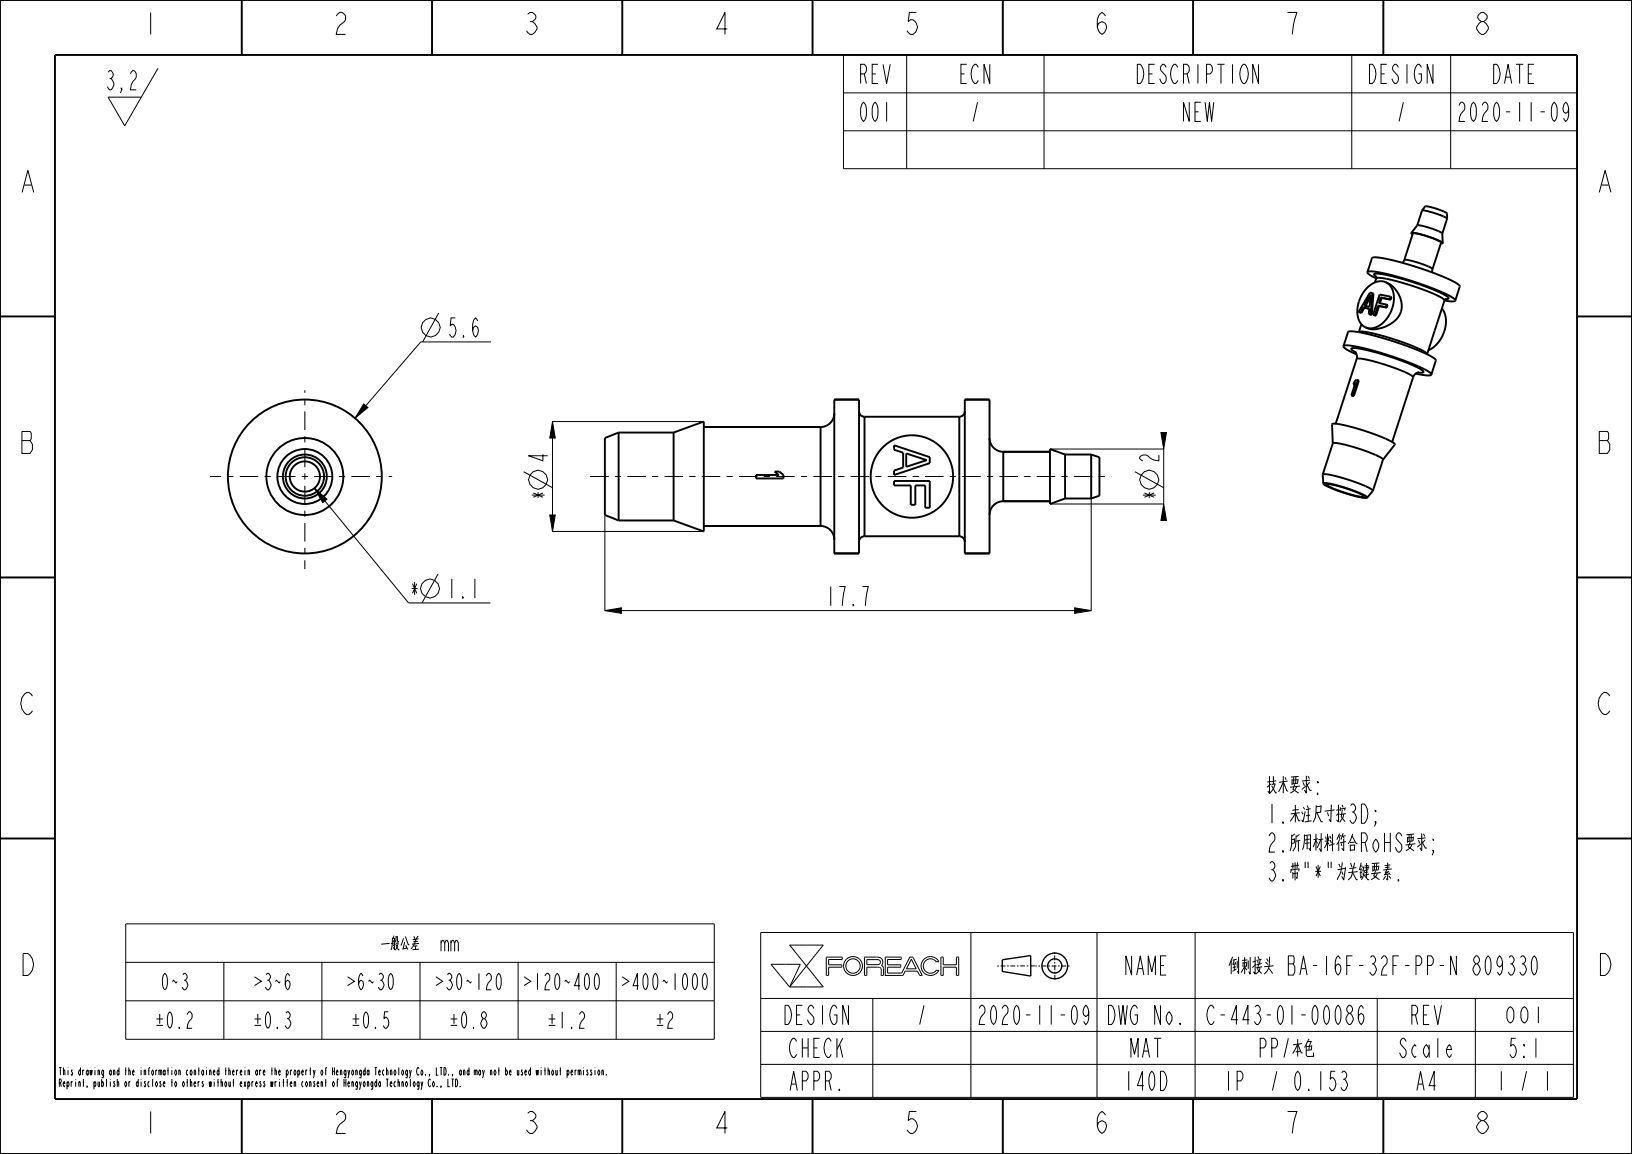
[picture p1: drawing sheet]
<svg xmlns="http://www.w3.org/2000/svg" width="297mm" height="210mm" viewBox="0 0 297 210" stroke-linecap="round" stroke-linejoin="round" font-family="sans-serif">
<g fill="none" stroke="#000" stroke-width=".18">
<path d="M19.7 13.1l.2-.3a.78 .78 0 0 1 .7 .7 .78 .78 0 0 1-.4 .8l.3 .3a1.2 1.2 0 0 1-.3 1.7h-.3l-.4-.5M19.9 14.3h.3M22.2 16.3l-.2-.2h.2v.2l-.3 .6M23.7 13.4l.4-.6h.3a1.25 1.25 0 0 1-.3 2.1l-.2 .6-.2 .8h1.1M28.7 12.4l-6 10.5-3-5.2h6M153.5 10h133.5v20.7h-133.5zM153.5 16.9h133.5M165 10v20.7M190 10v20.7M246 10v20.7M264 10v20.7M153.5 23.8h133.5"/>
<path d="M79.8 57l-2.9 5.2M66.2 73.5l.8 .7-2.4 1.9zM89.3 62.2h-12.7l-12 13.9M100.5 76.7h27.5M100.5 76.7l.5 3h-1zM100.5 76.7v20M211.3 78.7h1l-.5 3zM57.2 88.8l2.3 2-.8 .7zM57.2 88.8l17.2 20.9h14.8M95.3 85.8l5.2 3M100 93.7h1l-.5 3zM100.5 96.7h27.5"/>
<path d="M110.1 93.8v17.4M191.1 91.7h20.7M191.1 81.7h20.7M198.6 90.8v20.4M206.5 85.8l5.3 3M211.8 91.7l.5 3h-1zM211.8 81.7v10.1M79.7 104.5l-2.9 5.2M110.1 111.1l3-.5v1zM110.1 111.1h88.5M195.6 110.6l3 .5-3 .5zM22.9 168.1h107.1v21h-107.1z"/>
<path d="M22.9 175.1h107.1M40.7 175.1v14M58.6 175.1v14M76.4 175.1v14M80.9 171.6l.3-.5h.2l.2 .5v1.5M82.1 171.6l.2-.5h.2l.2 .5v1.5M82.1 171.1v2M82.7 171.6l.3-.5h.2l.2 .5v1.5M94.3 175.1v14M112.1 175.1v14M138.4 169.7h147.9v30h-147.9zM140.3 175.5h5.3l-1.9 4.1z"/>
<path d="M143.7 172h6.1l-3 3.8zM146.8 175.8l3 3.8h-6.1M146.8 175.8l-3.1 3.8M150.8 177.5v-1.5h2.4v-.4h-2.4v-1h2.4l.1-.4h-2.9v3.3h.4M157.8 174.6l2.1 .1 .3 .1v.4l-.4 .3h-2zM157.8 177.5v-1.5h1.9l.4 .1 .2 .2 .1 1.2h.4M160.8 177.5v-1.3l-.4-.5 .2-.6-.2-.7-.7-.2h-2.3l-.1 3.3h.5M164.3 177.5h.1M165.9 174.6l.8 1.7h-1.7zM166.1 174.2h-.5l-1.5 2.9h-2.6v-1.1h2.4v-.4h-2.4v-1h2.5v-.4h-2.9v3.3h3.2M166.1 174.2h.1M166.1 174.2l1.7 3.3h-.4l-.4-.8h-2.3l-.4 .8"/>
<path d="M170.4 175l-.7-.5h-.8l-.6 .5-.3 .8 .3 .8 .6 .4h.8l.7-.4M170.4 176.6h.1M170.4 175h.1M170.4 176.6h.4M170.4 175h.5l-.4-.5-.5-.3-.7-.1-.7 .1-.5 .4-.3 .5-.2 .5 .1 .7 .5 .8 1 .4 1-.2 .7-.7M170.8 176.6h.1M171.2 174.2h.5v1.4h2.4v-1.4h.4v3.3h-.4v-1.5h-2.4v1.5h-.5zM176.7 169.7v30M199.6 169.7v30M217.5 169.7v30M22.9 182.1h107.1M138.4 181.7h147.9"/>
<path d="M138.4 187.7h147.9M138.4 193.7h147.9M158.8 181.7v18M250.6 181.7v18M268.5 181.7v18"/>
<circle cx="78.3" cy="59.6" r="1.72"/>
<circle cx="97.9" cy="87.3" r="1.72"/>
<circle cx="209.1" cy="87.3" r="1.72"/>
<circle cx="78.2" cy="107.1" r="1.72"/>
<circle cx="155.2" cy="175.8" r="1.31"/>
<circle cx="155.2" cy="175.8" r="1.71"/>
</g>
<path d="M66.2 73.5l.8 .7-2.4 1.9zM100.5 76.7l.5 3h-1zM57.2 88.8l2.3 2-.8 .7zM100 93.7h1l-.5 3zM211.3 78.7h1l-.5 3zM211.8 91.7l.5 3h-1zM110.1 111.1l3-.5v1zM195.6 110.6l3 .5-3 .5z" fill="#000"/>
<g fill="none" stroke="#000" stroke-width=".35">
<path d="M0 0h297v210h-297zM10 10h277v190h-277zM44 .1v10M78.6 .1v10M113.2 .1v10M147.9 .1v10M182.5 .1v10M217.1 .1v10M251.7 .1v10M0 57.6h10M247.2 56.8h.4M247.2 56.8l.6 .1"/>
<path d="M247.6 56.8l.2 .1M247.8 59l-.5 1.4a5.8 5.8 0 0 1 3.3 .4l5.9 1.9a7.3 7.3 0 0 1 3.2 1.8l1.4-4.3M248.1 55.9l-.5 .9M248.1 55.9l1.1 .2-.1 1M248.1 55.9l.2 .1M248.3 56l-.5 .9M248.3 56l.9 .2M249.1 57.1l.3 .1M249.1 57.1l.5 .2M249.4 54.1l-.9 1.6M249.4 53.6l-.2 2.2-.9-.2zM249.4 57.2l.2 .1"/>
<path d="M249.8 53.3h-.5l-2.1 3.5M249.8 53.3l-.4 3.9M249.8 53.3l.2 .1-.4 3.9M249.9 57.3h.3M249.9 57.3l.5 .1M250.2 57.3l.2 .1M250.4 50.3l.1 .4M250.5 50.4l-.1-.1a.28 .28 0 0 1-.3-.2 .28 .28 0 0 1 .1-.3 31.8 31.8 0 0 1 9.5 2.5 10.5 10.5 0 0 1 3.9 2l-.1 .1h-.4M250.5 50.7l-1.4-.8a.27 .27 0 0 1-.2-.4 .27 .27 0 0 1 .4-.1 49.2 49.2 0 0 1 13.2 3.8l2.1 1.2a.27 .27 0 0 1 .2 .3 .27 .27 0 0 1-.4 .1l-1.5-.1M250.5 50.7a5.8 5.8 0 0 1 3.2 .4l5.9 1.8a7.2 7.2 0 0 1 3.3 1.8M250.5 50.7l-.3 .7M250.8 55.6l-.6 1.7"/>
<path d="M250.8 55.6l1.4 .3M250.8 55.6l.2 .1M251 55.7l-.6 1.7M251 55.7l1.4 .3M251.2 54.1l1.7 .4M251.2 54.1l-.3 1.1 1.4 .2M251.2 54.1l.2 .1M251.4 54.2l1.7 .3M251.4 54.2l-.3 1M252.2 55.9l.2 .1M252.3 55.4l-.1 .5M252.3 55.4l.2 .1-.1 .5"/>
<path d="M252.9 54.5h.2M253 54l-.1 .5M253 54l-1.9-.4-1.2 3.7M253 54l.2 .1-.1 .4M255.3 47.8l.1-.2a.48 .48 0 0 1 .8-.3l2.4 .7 1.9 .8a.35 .35 0 0 1 .1 .6v.2M262.9 54.7l-1.4 4.3M263.1 54.4l-.2 .3M287 57.6h10M128.1 77.7h21.2M149.3 77.7v18M151.8 72.7h4.5v28h-4.5M151.8 75.2a2.5 2.5 0 0 1-2.5 2.5"/>
<path d="M156.3 74.8a1 1 0 0 0 1 1M157.3 75.8v21.8M157.3 75.8h17.3M174.6 75.8v21.8M175.6 74.8a1 1 0 0 1-1 1M180.1 79.7a2.5 2.5 0 0 0 2.5 2.5M180.1 72.7h-4.5v28h4.5M245.3 60.4h.1a11.7 11.7 0 0 1 5 .8l6 1.9a14.1 14.1 0 0 1 4.9 2.4v.1M245.9 71.9l.3 .1M245.9 71.9l.5 .2M246.2 72l.2 .1M246.3 70l.4-.4-.8 2.3"/>
<path d="M246.3 70h.3M246.6 64a1.29 1.29 0 0 1 .3 1.3 6.8 6.8 0 0 1 3.5 .6l4.3 1.4a4.8 4.8 0 0 1 2.5 1.4 1.29 1.29 0 0 1 1-.9h-.1M246.7 64.1l-.5-.3a.27 .27 0 0 1-.2-.1 .27 .27 0 0 1 .1-.3 30.8 30.8 0 0 1 9.2 2.3 10.2 10.2 0 0 1 3.8 2l-.3 .1h-.8M247.1 69.2l-.9 2.8M247.1 69.2l-.3-.1-.3 .4-.2 .5M247.1 69.2h.2l-.9 2.9M128.1 95.7h21.2M137.6 86.4h4.1l-.7-.6h.8l.8 .6v.7h-5zM149.3 95.7a2.5 2.5 0 0 1 2.5 2.5M157.3 97.6a1 1 0 0 0-1 1M157.3 97.6h17.3M162.7 87.5h6.5v4.9h-.8v-4.1h-1.8v3.6h-.9v-3.6h-3z"/>
<path d="M162.7 81l6.5 2.2v1.1l-6.5 2.1v-.8l1.7-.5v-2.7l-1.7-.6zM164.9 82.5l3.8 1.2-3.8 1.3zM174.6 97.6a1 1 0 0 1 1 1M182.6 91.2a2.5 2.5 0 0 0-2.5 2.5M182.6 91.2h8.5M182.6 82.2h8.5M182.6 82.2v9M241.4 88.1l1.9 .3 3.2 1a3.4 3.4 0 0 1 1.7 1h-.6l-1.2-.3-3.2-1a3.4 3.4 0 0 1-1.8-1zM0 105.1h10M287 105.1h10M0 152.6h10M287 152.6h10"/>
<path d="M44 200.1v10M78.6 200.1v10M113.2 200.1v10M147.9 200.1v10M182.5 200.1v10M217.1 200.1v10M251.7 200.1v10"/>
<circle cx="55.5" cy="86.7" r="7"/>
<circle cx="55.5" cy="86.7" r="2.75"/>
</g>
<g fill="none" stroke="#000" stroke-width=".25">
<path d="M187.6 173.9v3.7l-5.2-.8v-2.1l5.2-.8"/>
<circle cx="192" cy="175.8" r="2.34"/>
<circle cx="192" cy="175.8" r="1.29"/>
</g>
<path d="M181.5 175.8h6.8M191.9 173.3l.1 5M194.6 175.8h-6.2" fill="none" stroke="#000" stroke-width=".18" stroke-dasharray=".3 .3 .9 .3" stroke-linecap="butt"/>
<!-- layer: 02___PRT_ALL_AXES -->
<g fill="none" stroke="#000" stroke-width=".35">
<path d="M258.8 38.3l-.9 2.7M258.8 38.3h.1M258.8 38.3l.6-.8 1.9 .5 2 .8 .1 1M258.8 38.3l.7 .1 1.7 .4 1.5 .6 .7 .4M263.4 39.8l-.9 2.7M263.4 39.8h.1M248.9 49.5l.8-2.6a10 10 0 0 1 4.6 .7l5.9 1.8a16.8 16.8 0 0 1 5.4 2.6l-.8 2.7M252.2 51.4a3.4 3.4 0 0 1 1.3 4.1 5.2 5.2 0 0 1-4 4.3l-1-.2M252.2 51.4a3.5 3.5 0 0 0-4.1 1.8 5.1 5.1 0 0 0-.3 5.8l.7 .6M252.2 51.4a4.6 4.6 0 0 1 2.5 6 5.7 5.7 0 0 1-5.8 2.3l-.4-.1M256.8 42.4l1.1-1.4h.2l2.6 .6 1.8 .9M256.8 42.4h1l2.1 .6 1.8 .7 .8 .5"/>
<path d="M256.8 42.4l.2 .2M257 42.6h.1M257.1 42.5l-1.5 4.8M257.1 42.5h.9l1.6 .5 1.9 .7 .8 .4-1.6 4.9M261.5 59l-.4 1.2M262.4 56.1a5.1 5.1 0 0 1-.6 6.1l-.8 .9-1.1 .6M262.5 42.5v1.7M262.5 44.2l-.3 .1M112.6 78.7h10M112.6 78.7l-2.5 1v14l2.5 1M112.6 78.7v16M122.6 78.7v16"/>
<path d="M122.6 78.7l5.5-2v20l-5.5-2M128.1 77.7h21.2M156.3 72.7h-4.5v28h4.5M175.6 72.7h4.5v28h-4.5M244.5 63l.5 .6 1.9 .9M244.5 63a10 10 0 0 1 4.6 .6l5.9 1.8a16.8 16.8 0 0 1 5.5 2.6v.2M245.3 60.4l-.8 2.6M246.9 65.3l-3.8 11.8M257.2 68.7l-3.8 11.7M257.6 68l2.1 .3 .8-.1M261.3 65.6l-.8 2.6M112.6 94.7h10"/>
<path d="M128.1 95.7h21.2M182.6 91.2h8.5M182.6 82.2h8.5M193.8 82.7l-2.7-1v10l2.7-1M193.8 82.7v8M193.8 90.7h4.8M193.8 82.7h4.8M198.6 82.7v8M198.6 82.7l1.5 .5v7l-1.5 .5M240.7 86.4l.1 1.6M240.7 86.4a7.5 7.5 0 0 1 3.7 .6l2.5 .8a6.4 6.4 0 0 1 2.9 1.5M240.8 88a6 6 0 0 1 3.3 .5l2.4 .8a4.1 4.1 0 0 1 2.3 1.3"/>
<path d="M240.8 88a18.4 18.4 0 0 0 6.3 2.4l1.1 .2h.6M242.5 80.7l-.1-3.5a10.5 10.5 0 0 1 4.6 .8l3 1a10 10 0 0 1 3.8 1.9l-2.1 2.7M242.5 80.7a7.5 7.5 0 0 1 3.8 .6l2.5 .9a6.4 6.4 0 0 1 2.9 1.4M242.5 80.7l-1.8 5.7M249.8 89.3l-1 1.3M251.7 83.6l-1.9 5.7"/>
<circle cx="55.5" cy="86.7" r="14"/>
<circle cx="55.5" cy="86.7" r="5"/>
<circle cx="55.5" cy="86.7" r="4"/>
<circle cx="55.5" cy="86.7" r="3.5"/>
<circle cx="166" cy="86.7" r="7.5"/>
</g>
<path d="M107.4 86.7h94.8" fill="none" stroke="#000" stroke-width=".18" stroke-dasharray="1.1 1.1 3.4 1.1" stroke-dashoffset="2.3" stroke-linecap="butt"/>
<path d="M55.5 86.7v16.9M55.5 86.7v-15.7M55.5 86.7h-17.3M55.5 86.7h15.9" fill="none" stroke="#000" stroke-width=".18" stroke-dasharray="1.1 1.1 3.4 1.1" stroke-dashoffset=".6" stroke-linecap="butt"/>
<g font-size="5.2">
<text x="26.1" y="6.3">1</text>
<text x="60.7" y="6.3">2</text>
<text x="95.4" y="6.3">3</text>
<text x="130" y="6.3">4</text>
<text x="164.6" y="6.3">5</text>
<text x="199.2" y="6.3">6</text>
<text x="233.9" y="6.3">7</text>
<text x="268.5" y="6.3">8</text>
<text x="3.8" y="35">A</text>
<text x="290.8" y="35">A</text>
<text x="3.8" y="82.5">B</text>
<text x="290.8" y="82.5">B</text>
<text x="3.8" y="130">C</text>
<text x="290.8" y="130">C</text>
<text x="3.8" y="177.5">D</text>
<text x="290.8" y="177.5">D</text>
<text x="26.1" y="206.3">1</text>
<text x="60.7" y="206.3">2</text>
<text x="95.4" y="206.3">3</text>
<text x="130" y="206.3">4</text>
<text x="164.6" y="206.3">5</text>
<text x="199.2" y="206.3">6</text>
<text x="233.9" y="206.3">7</text>
<text x="268.5" y="206.3">8</text>
</g>
<g font-size="4.6">
<text x="155.8" y="15.2">REV</text>
<text x="174.1" y="15.2">ECN</text>
<text x="205.5" y="15.2">DESCRIPTION</text>
<text x="248.2" y="15.2">DESIGN</text>
<text x="270.9" y="15.2">DATE</text>
<text x="155.8" y="22.1">001</text>
<text x="176.4" y="22.1">/</text>
<text x="214.6" y="22.1">NEW</text>
<text x="253.9" y="22.1">/</text>
<text x="264.1" y="22.1">2020-11-09</text>
<text x="81.3" y="61.3">5.6</text>
<text x="99.7" y="84.4" transform="rotate(-90 99.7 84.4)">4</text>
<text x="210.9" y="84.4" transform="rotate(-90 210.9 84.4)">2</text>
<text x="99.7" y="91.1" transform="rotate(-90 99.7 91.1)">*</text>
<text x="210.9" y="91.1" transform="rotate(-90 210.9 91.1)">*</text>
<text x="74.4" y="108.8">*</text>
<text x="81.2" y="108.8">1.1</text>
<text x="150.1" y="110.2">17.7</text>
<text x="230.4" y="144.6">技术要求:</text>
<text x="230.4" y="149.8">1.未注尺寸按3D;</text>
<text x="230.4" y="155.1">2.所用材料符合RoHS要求;</text>
<text x="230.4" y="160.3">3.带&quot;*&quot;为关键要素.</text>
<text x="204" y="177.4">NAME</text>
<text x="216.7" y="177.4">倒刺接头 BA-16F-32F-PP-N 809330</text>
<text x="141.8" y="186.4">DESIGN</text>
<text x="166.6" y="186.4">/</text>
<text x="176.8" y="186.4">2020-11-09</text>
<text x="200.6" y="186.4">DWG No.</text>
<text x="218.1" y="186.4">C-443-01-00086</text>
<text x="256.2" y="186.4">REV</text>
<text x="143" y="192.4">CHECK</text>
<text x="205.2" y="192.4">MAT</text>
<text x="228.6" y="192.4">PP本色</text>
<text x="232.9" y="192.4">/</text>
<text x="253.9" y="192.4">Scale</text>
<text x="274" y="192.4">5:1</text>
<text x="143" y="198.4">APPR.</text>
<text x="204" y="198.4">140D</text>
<text x="222.3" y="198.4">IP</text>
<text x="230.9" y="198.4">/ 0.153</text>
<text x="257.3" y="198.4">A4</text>
<text x="272.1" y="198.4">1</text>
<text x="276.3" y="198.4">/ 1</text>
</g>
<g font-size="3.9">
<text x="64.7" y="173.1">一般公差</text>
<text x="28.9" y="180.1">0~3</text>
<text x="44.8" y="180.1">＞3~6</text>
<text x="61.7" y="180.1">＞6~30</text>
<text x="77.6" y="180.1">＞30~120＞120~400＞400~1000</text>
<text x="26.9" y="187.1">±0.2</text>
<text x="44.8" y="187.1">±0.3</text>
<text x="62.6" y="187.1">±0.5</text>
<text x="80.5" y="187.1">±0.8</text>
<text x="98.3" y="187.1">±1.2</text>
<text x="118.1" y="187.1">±2</text>
<text x="273.3" y="186.2">001</text>
</g>
<g font-size="1.8">
<text x="10.6" y="195.7">This drawing and the information contained therein are the property of</text>
<text x="10.6" y="197.8">Reprint, publish or disclose to others without express written consent of</text>
<text x="60.3" y="195.7">Hengyongda Technology Co., LTD., and may not be used without permission.</text>
<text x="62.4" y="197.8">Hengyongda Technology Co., LTD.</text>
</g>
</svg>
